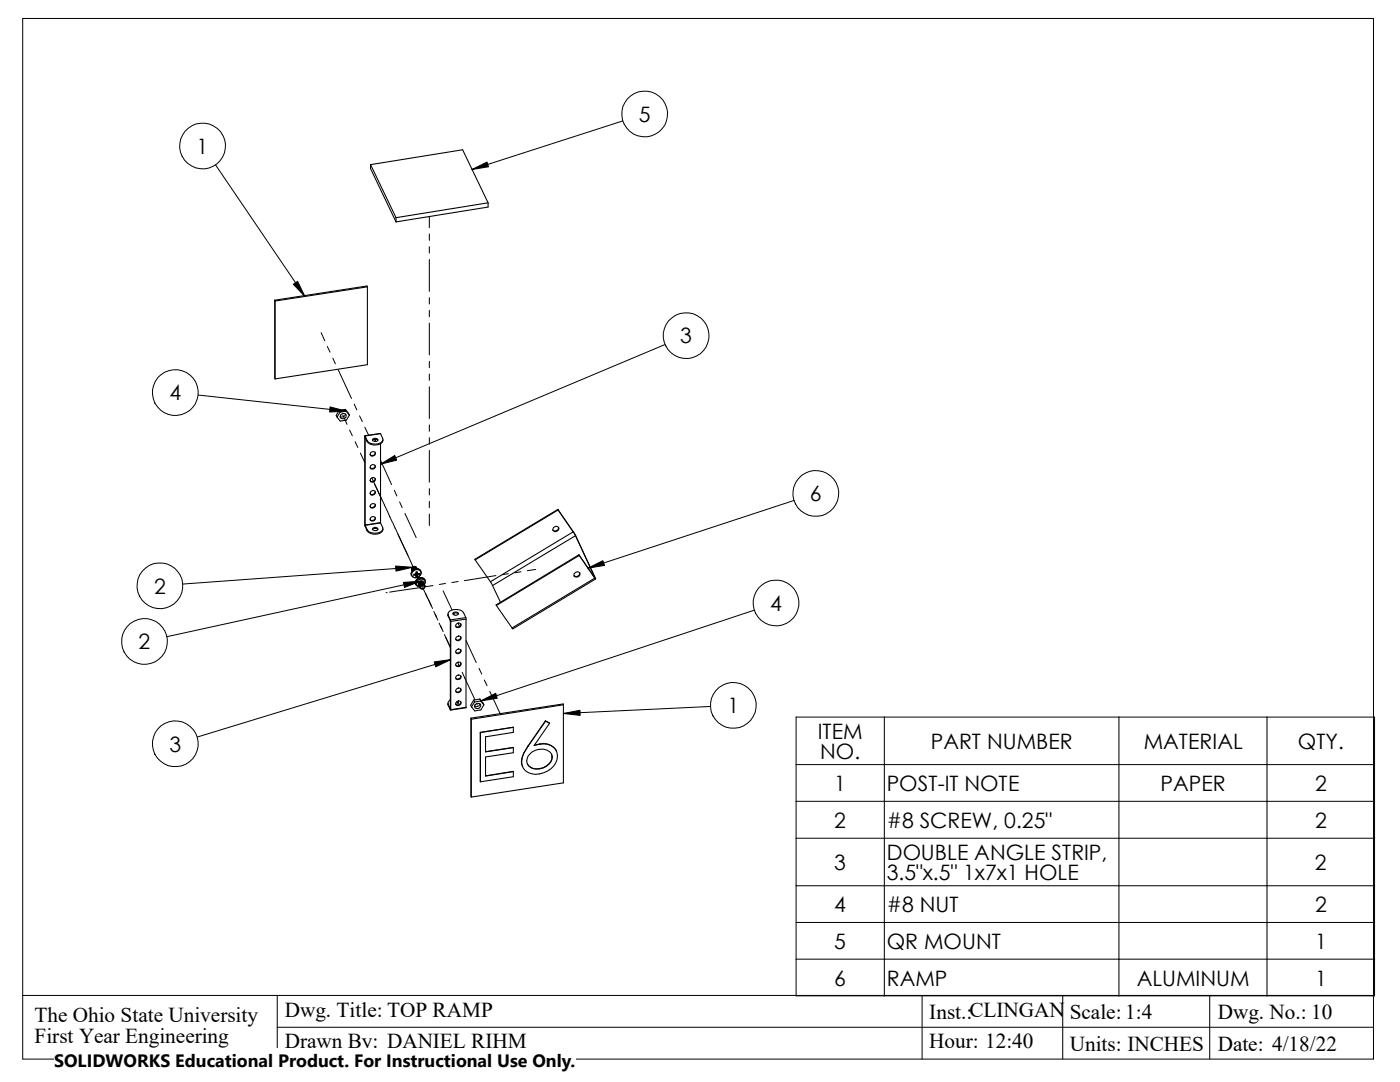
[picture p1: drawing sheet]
<svg xmlns="http://www.w3.org/2000/svg" width="279mm" height="216mm" viewBox="0 0 279 216" stroke-linecap="round" stroke-linejoin="round" font-family="sans-serif">
<g fill="none" stroke="#000" stroke-width=".2">
<path d="M4.5 3.7h269.6v207.6h-269.6zM43 32.9l17.8 26.2M124.3 24.1l-30.1 9.7M85.7 43.2v2.2M85.7 46.7v1.3M85.7 49.2v1.3M85.7 51.8v6.3M85.7 59.4v1.3M39.5 78.8l29.6 3.2M64.1 66.4l.7 1.6M65.3 69.1l.6 1.2M66.4 71.5l.5 1.1"/>
<path d="M67.5 73.7l2.6 5.8M85.7 61.9v1.3M85.7 64.5v6.3M85.7 72.1v1.3M85.7 74.6v1.3M85.7 77.2v6.3M132.7 68.7l-56.8 23.9M68.4 82.8l.9 1.9M69.8 85.8l.5 1.2M70.7 80.6l.5 1.2M70.9 88.1l.5 1.2M71.8 83l.5 1.1"/>
<path d="M71.9 90.4l.9 1.9M72.8 85.3l.8 1.6M74.2 95.3l2 4.3M74.8 96.6l2 4.2M75.9 91.9l2.2 4.8M78.7 97.8l.5 1.2M85.7 84.8v1.3M85.7 87.3v1.3M85.7 89.9v6.3M85.7 97.5v1.3M158.5 99.9l-41.2 13.5M76.7 100.8l.6 1.1"/>
<path d="M77.3 118.2l-.3 .1M77.3 102l.5 1.1M77.8 103.1l.5 1.1M78.4 104.3l.5 1.1M78.9 105.4l2 4.3M79.4 106.6l2 4.2M79.8 100.2l.5 1.1M80.8 102.4l2.3 4.9M81 109.9l1.4 3.2M82.3 113.2l-45.9 3.3M83.8 117.3l-6 .9M83.8 116l-50.5 11"/>
<path d="M84.3 117.2l1 2.2M84.9 118.4l1.2 2.5M85.5 119.5l.8 1.9M85.7 100v1.3M85.7 102.6v2.3M86.4 116.8l-1.6 .3M88.4 117.9l1.8 3.8M88.9 116.4l-1.2 .2M91.4 116l-1.2 .2M99 114.9l-6.3 1M101.5 114.5l-1.3 .2M104 114.1l-1.3 .2"/>
<path d="M106.9 113.6l-1.7 .3M86.6 122l.5 1.1M86.9 122.6l.5 1.1M87.6 124.3l.6 1.2M87.9 124.9l.5 1.1M88.7 126.6l1.1 2.5M89 127.2l.9 1.9M90 131.6l-50.6 15.5M90.5 122.4l.2 .3M91.3 132.2l.4 .8M91.4 124.3l.3 .7M92.2 134.2l2.6 5.4"/>
<path d="M93 127.8l2 4.4M95.6 133.3l.5 1.2M96.6 135.7l.6 1.1M97.7 138l2.1 4.4M150.5 121.8l-54.6 18.1M95.1 140.4l.1 .3M141.8 141l-29.4 1.4M158.9 143.1h115.4v55.6h-115.4zM158.9 152.6h115.4M158.9 159.9h115.4M176.5 143.1v55.6M223.3 143.1v55.6"/>
<path d="M252.9 143.1v55.6M158.9 167.3h115.4M158.9 176.7h115.4M4.5 198.6h269.6M55.3 198.6v12.7M158.9 184.1h115.4M158.9 191.4h115.4M184 198.6v12.7M212.1 198.6v12.7M241.4 198.6v12.7M55.3 205h218.8"/>
<circle cx="40.4" cy="29.1" r="4.6"/>
<circle cx="128.7" cy="22.7" r="4.6"/>
<circle cx="35" cy="78.3" r="4.6"/>
<circle cx="136.9" cy="67" r="4.6"/>
<circle cx="162.8" cy="98.5" r="4.6"/>
<circle cx="31.9" cy="116.9" r="4.6"/>
<circle cx="28.8" cy="128" r="4.6"/>
<circle cx="154.9" cy="120.3" r="4.6"/>
<circle cx="35" cy="148.4" r="4.6"/>
<circle cx="146.3" cy="140.8" r="4.6"/>
</g>
<g fill="none" stroke="#000" stroke-width=".21">
<path d="M74 32.9l5 10.5M74 32.9l18.3-3 5.1 10.6M74 32.9v.8l5 10.6M54.8 59.9l.1 15.7M54.8 59.9l.1 .2M73.3 57.2v15.6l-18.4 2.8M73.3 57.2l-18.4 2.9M73.3 57.2l-.1-.1-18.4 2.8M79 43.4v.9M97.4 40.5l-18.4 2.9M97.4 40.5v.8l-18.4 3M54.9 60.1v15.5"/>
<path d="M67.7 81.9l.2 .4M67.7 81.9l-.6 1 .2 .3M67.9 82.3l-.6 .9M68.1 82.7a.57 .57 0 0 1 1 .1 .57 .57 0 0 1-.7 .8 .48 .48 0 0 1-.5-.4 .48 .48 0 0 1 .2-.5zM68.9 81.7l-1.2 .2M68.9 81.7l.2 .3M68.9 81.7l.8 1.1M69 82.6l-.3 .5-.5 .1-.3-.1M69.1 82l-1.2 .3M69.1 82l.6 .8M69.7 82.8l-.6 1-1.2 .2-.6-.8M72.9 87.2h.1"/>
<path d="M72.9 87l.4 .9M72.9 87.2v17.6M72.9 87.2l.4 .9M72.9 87l-.1 17.9 .5 1M73.3 87.9v.2M74 95.5a.5 .5 0 0 1 .7-.2 .5 .5 0 0 1 .2 .7 .5 .5 0 0 1-.7 .2l-.3-.2zM74 98.1a.5 .5 0 0 1 .9 0 .5 .5 0 0 1-.5 .7h-.2a.42 .42 0 0 1-.3-.3 .42 .42 0 0 1 .1-.4zM74.3 87.9l.6-.3 .5 .3M74.4 87.6a.53 .53 0 0 1 .6-.2 .53 .53 0 0 1 .4 .5 .53 .53 0 0 1-.6 .2 .53 .53 0 0 1-.4-.5zM74.8 87.6l.1 .5M74.8 87.7l-.1 .4M74.8 90.3a.56 .56 0 0 1-.3 .6 .56 .56 0 0 1-.6-.2"/>
<path d="M74.8 92.9a.58 .58 0 0 1-.3 .5 .58 .58 0 0 1-.6-.1M74.8 95.5a.58 .58 0 0 1-.3 .5 .58 .58 0 0 1-.6-.1M74.8 98a.58 .58 0 0 1-.3 .6 .58 .58 0 0 1-.6-.1M75.9 86.5l.5 1a1.23 1.23 0 0 1-1.7 1.1l-.7-.1-.7-.6M75.9 86.5l-3.1 .5M75.9 86.5l-3 .5M75.9 88.6v15.7M76.4 87.7v.4a2.11 2.11 0 0 1-3.1 0M72.9 104.8h.1M72.9 104.8l.4 .9M73.3 105.7v.2M74 100.7l.2-.2a.44 .44 0 0 1 .7 .2 .44 .44 0 0 1-.3 .6 .43 .43 0 0 1-.6 0 .43 .43 0 0 1 0-.6z"/>
<path d="M74.3 105.7l.4-.2h.4l.3 .2M74.4 105.4a.53 .53 0 0 1 .6-.2 .53 .53 0 0 1 .4 .5 .55 .55 0 0 1-.7 .2 .55 .55 0 0 1-.3-.5zM74.8 100.6a.58 .58 0 0 1-.3 .6 .58 .58 0 0 1-.6-.1M74.8 103.3a.58 .58 0 0 1-.3 .5 .58 .58 0 0 1-.6-.1M75.9 104.3v.1M75.9 104.4l.5 .8a1.23 1.23 0 0 1-1.7 1.2l-.4-.1a1.21 1.21 0 0 1-1-.6M75.9 104.3l-3 .5M75.9 104.4l-3 .4M76.4 105.5a1.35 1.35 0 0 1-1.7 1.1l-1-.3-.4-.4M82.2 113.7h.1M82.3 113.2l.4-.2 .4 .2a.54 .54 0 0 0-.6-.1 .54 .54 0 0 0-.3 .6zM82.3 113.9a.53 .53 0 0 1 .2-.6 .53 .53 0 0 1 .7 .2 .55 .55 0 0 0-.7-.1 .55 .55 0 0 0-.2 .6"/>
<path d="M82.3 114.1a.87 .87 0 0 1 1-.4 .87 .87 0 0 1 .7 .9 .9 .9 0 0 1-1 .7 .9 .9 0 0 1-.8-1zM82.6 114.8h.3M82.6 114.6v.2M82.6 115.2a.82 .82 0 0 1-.5-.9 .82 .82 0 0 1 .8-.7 .84 .84 0 0 1 1.1 .6 .84 .84 0 0 1-.8 1h-.5M82.8 113a.53 .53 0 0 0-.7 .5M82.8 114.6l.1 .2M82.9 114.8h.1M82.9 114.6l.1 .2M82.9 114.6h.1M82.9 114.6l.2 .3M83 114.8l.1 .1M83 114.6h.1"/>
<path d="M83.1 114.9l-.1 .2 .3-.1M83.1 114.5l.2 .4M83.1 114.5v.1M83.1 114.6l.2 .4M83.1 114.4l.2 .4M83.1 114.4v.1M83.2 113.3a.53 .53 0 0 0-.7-.1 .53 .53 0 0 0-.2 .7 .54 .54 0 0 1 .9-.4M83.2 114.3l-.1 .1M83.3 114.4l-.2-.3 .2 .4M83.3 114.4a.16 .16 0 0 0-.1-.3 .15 .15 0 0 0-.2 .2v.2l-.4 .1v.2M83.3 114.9v.1M83.3 114.4v.1"/>
<path d="M83.3 114.8v.1M83.3 114.5l.4-.1v.2M83.4 114.5v.2M83.4 114.7l-.1 .1M83.5 116.6h.1M83.6 116.7h.1M83.6 114.5l.1 .1M83.7 116.9a.54 .54 0 0 1 .2-.6 .54 .54 0 0 1 .7 .2 .51 .51 0 0 0-.7-.2 .51 .51 0 0 0-.2 .7M83.7 116.9h.1M83.7 114.6l-.3 .1M83.7 117.1h.1M83.7 117.1l.1 .1a.5 .5 0 0 1 .3-.7 .5 .5 0 0 1 .6 .3 .49 .49 0 0 0-.7-.1 .49 .49 0 0 0 0 .8"/>
<path d="M84 114a1.04 1.04 0 0 0-1.3-.4 1.04 1.04 0 0 0-.6 1.3M84.2 116.9l.3-.1 .3 .1M84.2 116.9h.4M84.4 116.1a.52 .52 0 0 0-.7-.1 .52 .52 0 0 0-.1 .7M84.4 116.1a.51 .51 0 0 0-.6-.1 .51 .51 0 0 0-.3 .6M84.4 116.1h.1M84.5 116.2a.51 .51 0 0 0-.7-.1 .51 .51 0 0 0-.2 .6M84.5 116.3a.5 .5 0 0 0-.6-.2 .5 .5 0 0 0-.3 .6M84.5 116.3a.52 .52 0 0 0-.7-.1 .52 .52 0 0 0-.2 .6M84.5 116.9h-.3M84.5 116.9h.1a.35 .35 0 0 1-.1 .6 .35 .35 0 0 1-.5-.4l.2-.2M84.5 116.3a.52 .52 0 0 0-.7-.1 .52 .52 0 0 0-.1 .7"/>
<path d="M84.5 116.3h.1M84.6 116.7l.2 .2M84.6 116.7a.45 .45 0 0 0-.6 .2 .45 .45 0 0 0 .2 .6 .37 .37 0 0 0 .4-.1 .37 .37 0 0 0-.1-.5M84.6 116.6a.66 .66 0 0 0 0-.9 .66 .66 0 0 0-.9-.1 .72 .72 0 0 0-.6 .7 .72 .72 0 0 0 .6 .8M84.7 116.7a.5 .5 0 0 0-.7-.3 .5 .5 0 0 0-.3 .7M84.7 116.5a.57 .57 0 0 0-.7-.1 .57 .57 0 0 0-.3 .7M84.7 116.7a.51 .51 0 0 0-.7-.2 .51 .51 0 0 0-.2 .6M84.7 116.6a.81 .81 0 0 0-.1-1.1 .81 .81 0 0 0-1.1 0 .8 .8 0 0 0-.6 .9 .8 .8 0 0 0 .8 .7M84.7 116.7h.1M84.8 115.6a1.1 1.1 0 0 0-1.8 .3M84.8 115.6a1.06 1.06 0 0 0-1.4-.2 1.06 1.06 0 0 0-.4 1.3M84.8 116.8a.51 .51 0 0 0-.7-.2 .51 .51 0 0 0-.2 .7"/>
<path d="M84.8 115.6v.2M84.8 116.9l-.2 .4M84.8 116.9h.1M94.8 111.7l3.1 4.4M97.9 116.1l.4 .7M98.3 116.8l1.6 3.3M110.4 105.3a.55 .55 0 0 1 .8-.3 .55 .55 0 0 1 .2 .8 .55 .55 0 0 1-.8 .3 .55 .55 0 0 1-.2-.8zM111.3 101.6l3.1 4.5M111.3 101.6l.1 .2-16.6 9.9M111.3 101.6l-16.5 10v.1M111.5 105.2a.67 .67 0 0 1-.4 .7 .67 .67 0 0 1-.8-.2M114.4 106.1l.5 .8"/>
<path d="M114.4 106.1l-16.5 10M114.4 106.1l4.5 9.4-.2-.1M114.9 106.9l3.8 8.2M114.9 106.9l-16.6 9.9M114.9 114.2a.56 .56 0 0 1 .9 .4 .56 .56 0 0 1-.8 .5 .48 .48 0 0 1-.5-.4 .48 .48 0 0 1 .4-.5zM115.5 110.7l3.2 4.5v-.1M115.5 110.7l.1 .1M115.5 110.7l-16.5 10 .1 .1M115.6 110.8l3.1 4.6M115.6 110.8l-16.5 10M115.7 114.3a.68 .68 0 0 1-.4 .7 .68 .68 0 0 1-.7-.1M118.7 115.1h-.1"/>
<path d="M118.7 115.4l-16.5 9.9M118.9 115.5l-16.5 10-.2-.2M89.4 122.5l.1 .4M89.5 122.9l.4 1v17.6M89.5 122.8l.4 .9M89.5 122.8v.1M89.5 122.8a1.23 1.23 0 0 1 1.6-1.2l.4 .1a1.21 1.21 0 0 1 1 .6l.5 .9M89.9 139.7h-.1a.69 .69 0 0 0-.3 .8M89.9 123.7l.1 .3M90 124v17.6M90.4 122.5l.4-.2 .7 .2M90.5 122.3a.55 .55 0 0 1 .6-.2 .55 .55 0 0 1 .3 .5 .53 .53 0 0 1-.6 .2 .53 .53 0 0 1-.3-.5z"/>
<path d="M91.1 124.5a.51 .51 0 0 1 .7-.2 .51 .51 0 0 1 .2 .7 .51 .51 0 0 1-.7 .2h-.2a.42 .42 0 0 1 0-.7zM91.1 129.7a.5 .5 0 0 1 .9 0 .5 .5 0 0 1-.5 .7h-.2a.4 .4 0 0 1-.4-.3 .4 .4 0 0 1 .2-.4zM91.1 137.5a.5 .5 0 0 1 .9 0 .5 .5 0 0 1-.5 .7h-.2a.4 .4 0 0 1-.4-.3 .4 .4 0 0 1 .2-.4zM91.1 132.3a.5 .5 0 0 1 .9 0 .5 .5 0 0 1-.5 .7h-.2a.4 .4 0 0 1-.4-.3 .4 .4 0 0 1 .2-.4zM91.1 134.9a.51 .51 0 0 1 .7-.2 .51 .51 0 0 1 .2 .7 .51 .51 0 0 1-.7 .2h-.2a.42 .42 0 0 1 0-.7zM91.1 127.1a.5 .5 0 0 1 .9 0 .5 .5 0 0 1-.5 .7h-.2a.4 .4 0 0 1-.4-.3 .4 .4 0 0 1 .2-.4zM91.3 140l.2 .1-.1 .3-.4 .1M91.9 124.5a.59 .59 0 0 1-.3 .6 .59 .59 0 0 1-.6-.1M91.9 127.1a.59 .59 0 0 1-.3 .5 .59 .59 0 0 1-.6 0M91.9 129.7a.59 .59 0 0 1-.3 .5 .59 .59 0 0 1-.6-.1M91.9 132.2a.57 .57 0 0 1-.3 .6 .57 .57 0 0 1-.6-.1M91.9 134.9a.59 .59 0 0 1-.3 .5 .59 .59 0 0 1-.6-.1"/>
<path d="M91.9 137.5a.59 .59 0 0 1-.3 .5 .59 .59 0 0 1-.6-.1M93 123.2v.3M93 123.2l-3.1 .5M93 123.5l-3 .5M93 123.5v17.6M94.5 139.7l.2 .4M94.5 139.7l-.6 1 .2 .4M95.8 139.5l-1.3 .2M95.8 139.5l.1 .4M95.8 139.5l.8 1.1M95.9 139.9l-1.2 .2M95.9 139.9l.7 .7"/>
<path d="M99.1 120.8l3.1 4.5M89.4 140.3l.1 .4M89.5 140.7l.5 .9M89.5 140.5v.2M89.5 140.5l.4 1M89.9 141.5h.1M91.1 140.1l.4 .2M91.1 140.1a.5 .5 0 0 1 .9 0 .5 .5 0 0 1-.5 .7h-.2a.4 .4 0 0 1-.4-.3 .4 .4 0 0 1 .2-.4zM91.9 140a.59 .59 0 0 1-.3 .6 .59 .59 0 0 1-.6-.1M93 141.1l-3.1 .6M93 141.1l-3 .5M94 143.3l.1 .2"/>
<path d="M94 143.3l.1 15.7M94.1 143.5v15.5M94.7 140.1l-.6 1M94.8 140.7a.56 .56 0 0 1 .8-.3 .56 .56 0 0 1 .1 .8l-.5 .2a.46 .46 0 0 1-.4-.2 .46 .46 0 0 1 0-.5zM95.8 140.4v.1a.71 .71 0 0 1-1.1 .4M95.8 146.1l.1 9.9M95.8 146.1l.1 .1M95.9 146.2v9.8M96.6 140.6l-.6 1-1.3 .3-.6-.8M102.4 154l-5.5 .8M102.4 149.2l-5.5 .8M102.4 145.1l-6.6 1"/>
<path d="M102.4 145.1l-6.5 1.1M102.4 145.1v1l-5.5 .9v3l5.5-.8M102.4 149.2v1l-5.5 .8v3.9l5.5-.9M102.4 154v1l-6.5 1M104.1 151.9l.2 1.1M104.1 151.9v.1M105.2 152.4a2.21 2.21 0 0 0 2.5 1M105.4 148.9l-.8 1.3-.5 1.7M105.4 148.9l-.8 1.3-.4 .9-.1 .9M105.4 148.9h.1M107.7 153.4h.1M107.8 148.5a2.83 2.83 0 0 1 3.2 1.3"/>
<path d="M107.8 148.5l-1.2 .2M107.8 148.5a2.74 2.74 0 0 1 3.5 2.4 4.2 4.2 0 0 1-5.2 3.5 2.36 2.36 0 0 1-2-2.4M107.8 148.5h.1M108.8 143.8l.9 .5M108.8 143.8l-3.4 5.1M109.6 144.3h.1M109.7 144.3l-3.1 4.5 1.2-.3M110.1 150.5l.1 .5M110.2 151.1a1.91 1.91 0 0 0-2.6-1.6 2.48 2.48 0 0 0-2.4 2.9 2.14 2.14 0 0 0 2.5 1M110.2 151.1a2.69 2.69 0 0 1-2.5 2.3M110.2 151a2.81 2.81 0 0 1-2.5 2.4M110.2 151v.1"/>
<path d="M111 149.8v.1M112.4 140.6v-.1l-18.4 2.8M112.4 140.6l-18.3 2.9M112.4 140.6v15.6l-18.3 2.8"/>
<circle cx="74.4" cy="93.1" r=".5"/>
<circle cx="74.4" cy="90.6" r=".49"/>
<circle cx="74.4" cy="103.5" r=".49"/>
</g>
<path d="M94.2 33.8l3-1.5 .3 1zM58.5 56.7l.9-.6 1.4 3zM65.9 81.2l3.2 .8-3.3 .2zM75.9 92.6l2.9-1.7 .4 .9zM79 112.9l3.3 .3-3.3 .8zM80.5 116.2l3.3-.2-3.1 1.2zM117.3 113.4l3-1.5 .3 .9zM86.7 132.1l3.3-.5-3 1.5zM95.9 139.9l3-1.6 .3 1zM112.4 142.4l3.3-.7 .1 1z" fill="#000" stroke="#000" stroke-width=".2"/>
<path d="M10.8 209.2h104.1v6.7h-104.1z" fill="#fff"/>
<g font-size="4.2">
<text x="127.5" y="24.3">5</text>
<text x="39.2" y="30.7">1</text>
<text x="135.8" y="68.5">3</text>
<text x="33.8" y="79.9">4</text>
<text x="161.6" y="100">6</text>
<text x="30.7" y="118.4">2</text>
<text x="153.7" y="121.9">4</text>
<text x="27.6" y="129.6">2</text>
<text x="145.2" y="142.3">1</text>
<text x="33.8" y="150">3</text>
<text x="163.2" y="147.4">ITEM</text>
<text x="185.8" y="149.4">PART NUMBER</text>
<text x="228.3" y="149.4">MATERIAL</text>
<text x="259" y="149.4">QTY.</text>
<text x="163.7" y="151.5">NO.</text>
<text x="166.5" y="157.9">1</text>
<text x="177" y="157.9">POST-IT NOTE</text>
<text x="231.6" y="157.9">PAPER</text>
<text x="262.5" y="157.9">2</text>
<text x="166.5" y="165.2">2</text>
<text x="177" y="165.2">#8 SCREW, 0.25&quot;</text>
<text x="262.5" y="165.2">2</text>
<text x="166.5" y="173.6">3</text>
<text x="177" y="171.5">DOUBLE ANGLE STRIP,</text>
<text x="262.4" y="173.6">2</text>
<text x="177" y="175.6">3.5&quot;x.5&quot; 1x7x1 HOLE</text>
<text x="166.5" y="182">4</text>
<text x="177" y="182">#8 NUT</text>
<text x="262.4" y="182">2</text>
<text x="166.5" y="189.4">5</text>
<text x="177" y="189.4">QR MOUNT</text>
<text x="262.5" y="189.4">1</text>
<text x="166.5" y="196.7">6</text>
<text x="177" y="196.7">RAMP</text>
<text x="226.8" y="196.7">ALUMINUM</text>
<text x="262.5" y="196.7">1</text>
<text x="6.9" y="203.9">The Ohio State University</text>
<text x="56.9" y="202.9">Dwg. Title: TOP RAMP</text>
<text x="185.5" y="203.2">Inst.:CLINGAN</text>
<text x="213.5" y="203.2">Scale: 1:4</text>
<text x="243.1" y="203.2">Dwg. No.: 10</text>
<text x="6.9" y="208.1">First Year Engineering</text>
<text x="56.9" y="209.2">Drawn By: DANIEL RIHM</text>
<text x="185.5" y="209.2">Hour: 12:40</text>
<text x="213.5" y="209.6">Units: INCHES</text>
<text x="243" y="209.6">Date: 4/18/22</text>
</g>
<text font-size="3.6" x="10.8" y="213">SOLIDWORKS Educational Product. For Instructional Use Only.</text>
</svg>
